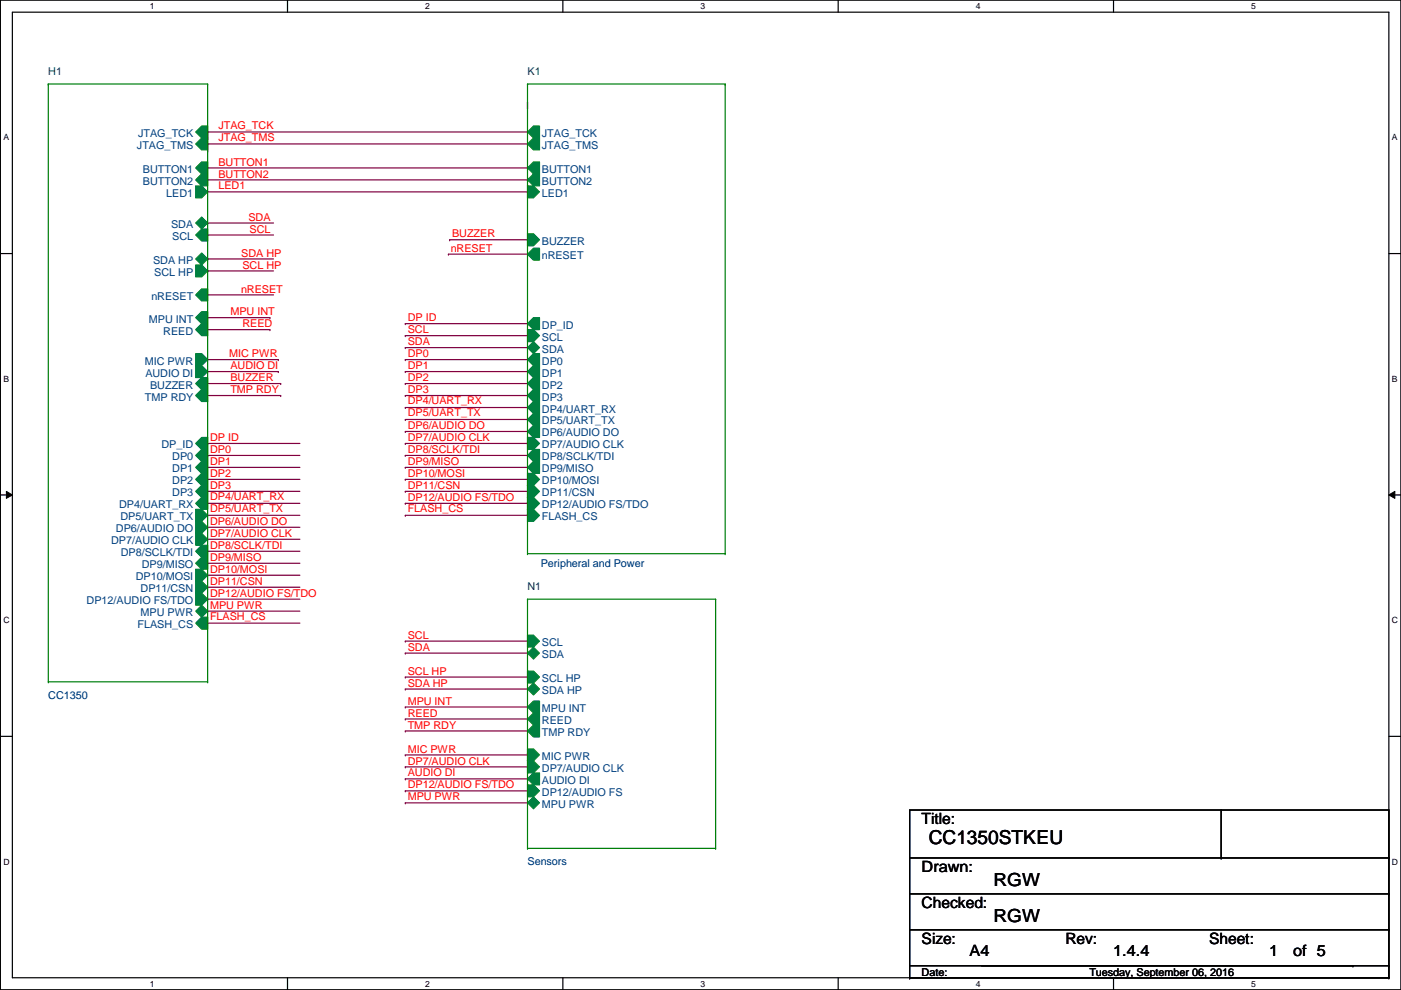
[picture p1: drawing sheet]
<svg xmlns="http://www.w3.org/2000/svg" width="297mm" height="210mm" viewBox="0 0 297 210" stroke-linecap="round" stroke-linejoin="round" font-family="sans-serif">
<path d="M.1 0h296.9v209.8h-296.9zM2.6 2.6h291.9v204.7h-291.9z" fill="none" stroke="#000" stroke-width=".25"/>
<g fill="#fff">
<path d="M31.8 .3h1v2h-1z"/>
<path d="M31.8 207.6h1v1.9h-1z"/>
</g>
<path d="M61 0v2.6M61 207.3v2.5" fill="none" stroke="#000" stroke-width=".25"/>
<g fill="#fff">
<path d="M90.1 .3h1v2h-1z"/>
<path d="M90.1 207.6h1v1.9h-1z"/>
</g>
<path d="M119.3 0v2.6M119.3 207.3v2.5" fill="none" stroke="#000" stroke-width=".25"/>
<g fill="#fff">
<path d="M148.5 .3h1v2h-1z"/>
<path d="M148.5 207.6h1v1.9h-1z"/>
</g>
<path d="M177.7 0v2.6M177.7 207.3v2.5" fill="none" stroke="#000" stroke-width=".25"/>
<g fill="#fff">
<path d="M206.9 .3h1v2h-1z"/>
<path d="M206.9 207.6h1v1.9h-1z"/>
</g>
<path d="M236.1 0v2.6M236.1 207.3v2.5" fill="none" stroke="#000" stroke-width=".25"/>
<g fill="#fff">
<path d="M265.3 .3h.9v2h-.9z"/>
<path d="M265.3 207.6h.9v1.9h-.9z"/>
<path d="M.7 28.2h1.2v1.9h-1.2z"/>
<path d="M295.1 28.2h1.2v1.9h-1.2z"/>
<path d="M.7 79.3h1.2v2h-1.2z"/>
<path d="M295.1 79.3h1.2v2h-1.2z"/>
</g>
<path d="M.1 53.8h2.5M294.5 53.8h2.5" fill="none" stroke="#000" stroke-width=".25"/>
<g fill="#fff">
<path d="M.7 130.5h1.3v2h-1.3z"/>
<path d="M295.1 130.5h1.3v2h-1.3z"/>
</g>
<path d="M.1 104.9h2.5M294.5 104.9h2.5" fill="none" stroke="#000" stroke-width=".25"/>
<path d="M1.4 104.2l1.2 .7-1.2 .8zM294.5 104.9l1.2-.7v1.5z" fill="#000"/>
<path d="M1.4 104.2l1.2 .7-1.2 .8zM294.5 104.9l1.2-.7v1.5z" fill="none" stroke="#000" stroke-width=".21"/>
<g fill="#fff">
<path d="M.7 181.7h1.3v2h-1.3z"/>
<path d="M295.1 181.7h1.3v2h-1.3z"/>
</g>
<g fill="none" stroke="#000" stroke-width=".25">
<path d="M.1 156.1h2.5M294.5 156.1h2.5M192.9 171.7h101.6v33.1h-101.6zM258.9 171.7v10.2M192.9 181.9h101.6M192.9 189.5h101.6M192.9 197.1h101.6M258.9 181.9h.1M294.5 181.9h.1M294.5 189.5h.1M294.5 197.1h.1M192.9 207.3h.1"/>
<path d="M192.9 204.8v2.5M192.9 207.3h101.6M208.1 204.8h78.7M286.8 204.8h.1M294.5 207.3h.1M294.5 204.8h.1M294.5 204.8v2.5"/>
</g>
<g fill="none" stroke="#800040" stroke-width=".25">
<path d="M44 29.5h.1M44 32h.1M44 35.6h67.8M44 38.1h67.8M111.8 28h.1M111.8 30.5h.1M111.8 35.6h.1M111.8 38.1h.1M111.8 22.9h.1M111.8 28h-67.8v1.5M111.8 30.5h-67.8v1.5M111.8 21.6v1.3"/>
<path d="M44 47.3h.1M44 49.8h.1M44 54.9h.1M44 57.4h.1M44 40.7h67.8M44 47.3h14M44 49.8h14M44 54.9h14M44 57.4h14M95.1 53.9h.1M95.1 53.9h16.7M95.3 50.8h.1"/>
<path d="M95.3 50.8h16.5M111.8 40.7h.1M44 62.5h.1M44 62.5h14M44 76.2h15M44 78.8h15M44 67.4h13.2M44 69.9h13.2M57.2 67.4h.1M57.2 69.9h.1M59 76.2h.1M59 78.8h.1"/>
<path d="M85.9 68.6h.1M85.9 71.2h.1M85.9 73.7h.1M85.9 76.2h.1M85.9 78.8h.1M85.9 68.6h25.9M85.9 71.2h25.9M85.9 73.7h25.9M85.9 76.2h25.9M85.9 78.8h25.9M44 94h.1M44 96.6h.1"/>
<path d="M44 99.1h.1M44 94h19.6M44 81.3h15.5M44 83.9h15.5M44 96.6h19.6M44 99.1h19.6M59.5 81.3h.1M59.5 83.9h.1M85.9 91.5h.1M85.9 94h.1M85.9 81.3h.1M85.9 83.9h.1"/>
<path d="M85.9 86.4h.1M85.9 88.9h.1M85.9 96.6h.1M85.9 99.1h.1M85.9 91.5h25.9M85.9 94h25.9M85.9 81.3h25.9M85.9 83.9h25.9M85.9 86.4h25.9M85.9 88.9h25.9M85.9 96.6h25.9M85.9 99.1h25.9"/>
<path d="M44 111.8h.1M44 114.3h.1M44 101.6h.1M44 104.2h.1M44 106.7h.1M44 109.3h.1M44 116.9h.1M44 119.4h.1M44 101.6h19.6M44 104.2h19.6M44 106.7h19.6M44 111.8h19.6"/>
<path d="M44 114.3h19.6M44 109.3h19.6M44 116.9h19.6M44 119.4h19.6M85.9 101.6h.1M85.9 104.2h.1M85.9 106.7h.1M85.9 109.3h.1M85.9 101.6h25.9M85.9 104.2h25.9M85.9 106.7h25.9M85.9 109.3h25.9"/>
<path d="M44 122h.1M44 124.5h.1M44 127h.1M44 129.6h.1M44 132.1h.1M44 122h19.6M44 124.5h19.6M44 127h19.6M44 129.6h19.6M44 132.1h19.6M85.9 135.9h.1M85.9 138.5h.1"/>
<path d="M85.9 135.9h25.9M85.9 138.5h25.9M85.9 143.6h.1M85.9 146.1h.1M85.9 149.9h.1M85.9 152.4h.1M85.9 155h.1M85.9 143.6h25.9M85.9 146.1h25.9M85.9 149.9h25.9M85.9 152.4h25.9M85.9 155h25.9"/>
<path d="M111.8 159.8h.1M111.8 159.8v.3h-25.9M85.9 160.1h.1M85.9 162.6h.1M85.9 165.1h.1M85.9 170.2h.1M85.9 167.7h.1M85.9 162.6h25.9M85.9 165.1h25.9M85.9 170.2h25.9M85.9 167.7h25.9"/>
</g>
<path d="M111.8 35.6l1.3-1.3h1.3v2.6h-1.3z" fill-rule="evenodd" fill="#008040"/>
<path d="M111.8 35.6l1.3-1.3h1.3v2.6h-1.3z" fill="none" stroke="#008040" stroke-width=".25"/>
<path d="M111.8 28l1.3-1.3h1.3v2.6h-1.3z" fill-rule="evenodd" fill="#008040"/>
<path d="M111.8 28l1.3-1.3h1.3v2.6h-1.3z" fill="none" stroke="#008040" stroke-width=".25"/>
<path d="M111.8 30.5l1.3-1.2h1.3v2.5h-1.3z" fill-rule="evenodd" fill="#008040"/>
<path d="M111.8 30.5l1.3-1.2h1.3v2.5h-1.3z" fill="none" stroke="#008040" stroke-width=".25"/>
<path d="M111.8 53.9l1.3-1.3h1.3v2.6h-1.3z" fill-rule="evenodd" fill="#008040"/>
<path d="M111.8 53.9l1.3-1.3h1.3v2.6h-1.3z" fill="none" stroke="#008040" stroke-width=".25"/>
<path d="M111.8 69.9h1.3l1.3 1.3-1.3 1.2h-1.3z" fill-rule="evenodd" fill="#008040"/>
<path d="M111.8 69.9h1.3l1.3 1.3-1.3 1.2h-1.3z" fill="none" stroke="#008040" stroke-width=".25"/>
<path d="M111.8 73.7l1.3-1.3 1.3 1.3-1.3 1.3z" fill="#008040"/>
<path d="M111.8 73.7l1.3-1.3 1.3 1.3-1.3 1.3z" fill="none" stroke="#008040" stroke-width=".25"/>
<path d="M111.8 108h1.3l1.3 1.3-1.3 1.2h-1.3z" fill-rule="evenodd" fill="#008040"/>
<path d="M111.8 108h1.3l1.3 1.3-1.3 1.2h-1.3z" fill="none" stroke="#008040" stroke-width=".25"/>
<path d="M111.8 39.4h1.3l1.3 1.3-1.3 1.3h-1.3z" fill-rule="evenodd" fill="#008040"/>
<path d="M111.8 39.4h1.3l1.3 1.3-1.3 1.3h-1.3z" fill="none" stroke="#008040" stroke-width=".25"/>
<path d="M111.8 86.4l1.3-1.3h1.3v2.6h-1.3z" fill-rule="evenodd" fill="#008040"/>
<path d="M111.8 86.4l1.3-1.3h1.3v2.6h-1.3z" fill="none" stroke="#008040" stroke-width=".25"/>
<path d="M111.8 76.2l1.3-1.2h1.3v2.5h-1.3z" fill-rule="evenodd" fill="#008040"/>
<path d="M111.8 76.2l1.3-1.2h1.3v2.5h-1.3z" fill="none" stroke="#008040" stroke-width=".25"/>
<path d="M111.8 78.8l1.3-1.3h1.3v2.6h-1.3z" fill-rule="evenodd" fill="#008040"/>
<path d="M111.8 78.8l1.3-1.3h1.3v2.6h-1.3z" fill="none" stroke="#008040" stroke-width=".25"/>
<path d="M111.8 81.3l1.3-1.2h1.3v2.5h-1.3z" fill-rule="evenodd" fill="#008040"/>
<path d="M111.8 81.3l1.3-1.2h1.3v2.5h-1.3z" fill="none" stroke="#008040" stroke-width=".25"/>
<path d="M111.8 83.9l1.3-1.3h1.3v2.5h-1.3z" fill-rule="evenodd" fill="#008040"/>
<path d="M111.8 83.9l1.3-1.3h1.3v2.5h-1.3z" fill="none" stroke="#008040" stroke-width=".25"/>
<path d="M111.8 100.4h1.3l1.3 1.2-1.3 1.3h-1.3z" fill-rule="evenodd" fill="#008040"/>
<path d="M111.8 100.4h1.3l1.3 1.2-1.3 1.3h-1.3z" fill="none" stroke="#008040" stroke-width=".25"/>
<path d="M111.8 105.5h1.3l1.3 1.2-1.3 1.3h-1.3z" fill-rule="evenodd" fill="#008040"/>
<path d="M111.8 105.5h1.3l1.3 1.2-1.3 1.3h-1.3z" fill="none" stroke="#008040" stroke-width=".25"/>
<path d="M111.8 91.5l1.3-1.3h1.3v2.6h-1.3z" fill-rule="evenodd" fill="#008040"/>
<path d="M111.8 91.5l1.3-1.3h1.3v2.6h-1.3z" fill="none" stroke="#008040" stroke-width=".25"/>
<path d="M111.8 102.9h1.3l1.3 1.3-1.3 1.3h-1.3z" fill-rule="evenodd" fill="#008040"/>
<path d="M111.8 102.9h1.3l1.3 1.3-1.3 1.3h-1.3z" fill="none" stroke="#008040" stroke-width=".25"/>
<path d="M111.8 99.1l1.3-1.3h1.3v2.6h-1.3z" fill-rule="evenodd" fill="#008040"/>
<path d="M111.8 99.1l1.3-1.3h1.3v2.6h-1.3z" fill="none" stroke="#008040" stroke-width=".25"/>
<path d="M111.8 38.1l1.3-1.2h1.3v2.5h-1.3z" fill-rule="evenodd" fill="#008040"/>
<path d="M111.8 38.1l1.3-1.2h1.3v2.5h-1.3z" fill="none" stroke="#008040" stroke-width=".25"/>
<path d="M111.8 88.9l1.3-1.2h1.3v2.5h-1.3z" fill-rule="evenodd" fill="#008040"/>
<path d="M111.8 88.9l1.3-1.2h1.3v2.5h-1.3z" fill="none" stroke="#008040" stroke-width=".25"/>
<path d="M111.8 96.6l1.3-1.3h1.3v2.5h-1.3z" fill-rule="evenodd" fill="#008040"/>
<path d="M111.8 96.6l1.3-1.3h1.3v2.5h-1.3z" fill="none" stroke="#008040" stroke-width=".25"/>
<path d="M111.8 92.8h1.3l1.3 1.2-1.3 1.3h-1.3z" fill-rule="evenodd" fill="#008040"/>
<path d="M111.8 92.8h1.3l1.3 1.2-1.3 1.3h-1.3z" fill="none" stroke="#008040" stroke-width=".25"/>
<path d="M111.8 49.6h1.3l1.3 1.2-1.3 1.3h-1.3z" fill-rule="evenodd" fill="#008040"/>
<path d="M111.8 49.6h1.3l1.3 1.2-1.3 1.3h-1.3z" fill="none" stroke="#008040" stroke-width=".25"/>
<path d="M111.8 68.6l1.3-1.2h1.3v2.5h-1.3z" fill-rule="evenodd" fill="#008040"/>
<path d="M111.8 68.6l1.3-1.2h1.3v2.5h-1.3z" fill="none" stroke="#008040" stroke-width=".25"/>
<path d="M111.8 17.8h.1M111.8 17.8h42M111.8 17.8v99.6M153.8 17.8h.1M153.8 17.8v99.6M111.8 117.4h.1M111.8 117.4h42M153.8 117.4h.1" fill="none" stroke="#008000" stroke-width=".25"/>
<path d="M111.8 134.7h1.3l1.3 1.2-1.3 1.3h-1.3z" fill-rule="evenodd" fill="#008040"/>
<path d="M111.8 134.7h1.3l1.3 1.2-1.3 1.3h-1.3z" fill="none" stroke="#008040" stroke-width=".25"/>
<path d="M111.8 138.5l1.3-1.3 1.3 1.3-1.3 1.2z" fill="#008040"/>
<path d="M111.8 138.5l1.3-1.3 1.3 1.3-1.3 1.2z" fill="none" stroke="#008040" stroke-width=".25"/>
<path d="M111.8 158.8h1.3l1.3 1.3-1.3 1.2h-1.3z" fill-rule="evenodd" fill="#008040"/>
<path d="M111.8 158.8h1.3l1.3 1.3-1.3 1.2h-1.3z" fill="none" stroke="#008040" stroke-width=".25"/>
<path d="M111.8 146.1l1.3-1.3 1.3 1.3-1.3 1.3z" fill="#008040"/>
<path d="M111.8 146.1l1.3-1.3 1.3 1.3-1.3 1.3z" fill="none" stroke="#008040" stroke-width=".25"/>
<path d="M111.8 142.3h1.3l1.3 1.3-1.3 1.2h-1.3z" fill-rule="evenodd" fill="#008040"/>
<path d="M111.8 142.3h1.3l1.3 1.3-1.3 1.2h-1.3z" fill="none" stroke="#008040" stroke-width=".25"/>
<path d="M111.8 170.2l1.3-1.2 1.3 1.2-1.3 1.3z" fill="#008040"/>
<path d="M111.8 170.2l1.3-1.2 1.3 1.2-1.3 1.3z" fill="none" stroke="#008040" stroke-width=".25"/>
<path d="M111.8 149.9l1.3-1.3h1.3v2.6h-1.3z" fill-rule="evenodd" fill="#008040"/>
<path d="M111.8 149.9l1.3-1.3h1.3v2.6h-1.3z" fill="none" stroke="#008040" stroke-width=".25"/>
<path d="M111.8 165.1l1.3-1.2h1.3v2.5h-1.3z" fill-rule="evenodd" fill="#008040"/>
<path d="M111.8 165.1l1.3-1.2h1.3v2.5h-1.3z" fill="none" stroke="#008040" stroke-width=".25"/>
<path d="M111.8 161.3h1.3l1.3 1.3-1.3 1.3h-1.3z" fill-rule="evenodd" fill="#008040"/>
<path d="M111.8 161.3h1.3l1.3 1.3-1.3 1.3h-1.3z" fill="none" stroke="#008040" stroke-width=".25"/>
<path d="M111.8 155l1.3-1.3h1.3v2.6h-1.3z" fill-rule="evenodd" fill="#008040"/>
<path d="M111.8 155l1.3-1.3h1.3v2.6h-1.3z" fill="none" stroke="#008040" stroke-width=".25"/>
<path d="M111.8 152.4l1.3-1.2h1.3v2.5h-1.3z" fill-rule="evenodd" fill="#008040"/>
<path d="M111.8 152.4l1.3-1.2h1.3v2.5h-1.3z" fill="none" stroke="#008040" stroke-width=".25"/>
<path d="M111.8 166.4h1.3l1.3 1.3-1.3 1.3h-1.3z" fill-rule="evenodd" fill="#008040"/>
<path d="M111.8 166.4h1.3l1.3 1.3-1.3 1.3h-1.3z" fill="none" stroke="#008040" stroke-width=".25"/>
<path d="M111.8 127h.1M111.8 127h39.9M111.8 127v52.9M151.7 127h.1M151.7 127v52.9M111.8 179.9h.1M111.8 179.9h39.9M151.7 179.9h.1" fill="none" stroke="#008000" stroke-width=".25"/>
<path d="M42.8 48.6h1.2v2.5h-1.2l-1.3-1.3z" fill-rule="evenodd" fill="#008040"/>
<path d="M42.8 48.6h1.2v2.5h-1.2l-1.3-1.3z" fill="none" stroke="#008040" stroke-width=".25"/>
<path d="M42.8 46l1.2 1.3-1.2 1.3-1.3-1.3z" fill="#008040"/>
<path d="M42.8 46l1.2 1.3-1.2 1.3-1.3-1.3z" fill="none" stroke="#008040" stroke-width=".25"/>
<path d="M42.8 53.6l1.2 1.3-1.2 1.3-1.3-1.3z" fill="#008040"/>
<path d="M42.8 53.6l1.2 1.3-1.2 1.3-1.3-1.3z" fill="none" stroke="#008040" stroke-width=".25"/>
<path d="M41.5 56.2h1.3l1.2 1.2-1.2 1.3h-1.3z" fill-rule="evenodd" fill="#008040"/>
<path d="M41.5 56.2h1.3l1.2 1.2-1.2 1.3h-1.3z" fill="none" stroke="#008040" stroke-width=".25"/>
<path d="M41.5 75h1.3l1.2 1.2-1.2 1.3h-1.3z" fill-rule="evenodd" fill="#008040"/>
<path d="M41.5 75h1.3l1.2 1.2-1.2 1.3h-1.3z" fill="none" stroke="#008040" stroke-width=".25"/>
<path d="M42.8 26.7h1.2v2.6h-1.2l-1.3-1.3z" fill-rule="evenodd" fill="#008040"/>
<path d="M42.8 26.7h1.2v2.6h-1.2l-1.3-1.3z" fill="none" stroke="#008040" stroke-width=".25"/>
<path d="M42.8 29.3h1.2v2.5h-1.2l-1.3-1.3z" fill-rule="evenodd" fill="#008040"/>
<path d="M42.8 29.3h1.2v2.5h-1.2l-1.3-1.3z" fill="none" stroke="#008040" stroke-width=".25"/>
<path d="M42.8 61.3h1.2v2.5h-1.2l-1.3-1.3z" fill-rule="evenodd" fill="#008040"/>
<path d="M42.8 61.3h1.2v2.5h-1.2l-1.3-1.3z" fill="none" stroke="#008040" stroke-width=".25"/>
<path d="M42.8 130.9h1.2v2.5h-1.2l-1.3-1.3z" fill-rule="evenodd" fill="#008040"/>
<path d="M42.8 130.9h1.2v2.5h-1.2l-1.3-1.3z" fill="none" stroke="#008040" stroke-width=".25"/>
<path d="M42.8 34.3h1.2v2.6h-1.2l-1.3-1.3z" fill-rule="evenodd" fill="#008040"/>
<path d="M42.8 34.3h1.2v2.6h-1.2l-1.3-1.3z" fill="none" stroke="#008040" stroke-width=".25"/>
<path d="M41.5 39.4h1.3l1.2 1.3-1.2 1.3h-1.3z" fill-rule="evenodd" fill="#008040"/>
<path d="M41.5 39.4h1.3l1.2 1.3-1.2 1.3h-1.3z" fill="none" stroke="#008040" stroke-width=".25"/>
<path d="M42.8 128.3l1.2 1.3-1.2 1.3-1.3-1.3z" fill="#008040"/>
<path d="M42.8 128.3l1.2 1.3-1.2 1.3-1.3-1.3z" fill="none" stroke="#008040" stroke-width=".25"/>
<path d="M42.8 95.3h1.2v2.5h-1.2l-1.3-1.2z" fill-rule="evenodd" fill="#008040"/>
<path d="M42.8 95.3h1.2v2.5h-1.2l-1.3-1.2z" fill="none" stroke="#008040" stroke-width=".25"/>
<path d="M42.8 105.5h1.2v2.5h-1.2l-1.3-1.3z" fill-rule="evenodd" fill="#008040"/>
<path d="M42.8 105.5h1.2v2.5h-1.2l-1.3-1.3z" fill="none" stroke="#008040" stroke-width=".25"/>
<path d="M42.8 97.8h1.2v2.6h-1.2l-1.3-1.3z" fill-rule="evenodd" fill="#008040"/>
<path d="M42.8 97.8h1.2v2.6h-1.2l-1.3-1.3z" fill="none" stroke="#008040" stroke-width=".25"/>
<path d="M42.8 68.6h1.2v2.6h-1.2l-1.3-1.3z" fill-rule="evenodd" fill="#008040"/>
<path d="M42.8 68.6h1.2v2.6h-1.2l-1.3-1.3z" fill="none" stroke="#008040" stroke-width=".25"/>
<path d="M42.8 100.4h1.2v2.5h-1.2l-1.3-1.3z" fill-rule="evenodd" fill="#008040"/>
<path d="M42.8 100.4h1.2v2.5h-1.2l-1.3-1.3z" fill="none" stroke="#008040" stroke-width=".25"/>
<path d="M42.8 66.1h1.2v2.5h-1.2l-1.3-1.2z" fill-rule="evenodd" fill="#008040"/>
<path d="M42.8 66.1h1.2v2.5h-1.2l-1.3-1.2z" fill="none" stroke="#008040" stroke-width=".25"/>
<path d="M42.8 102.9h1.2v2.6h-1.2l-1.3-1.3z" fill-rule="evenodd" fill="#008040"/>
<path d="M42.8 102.9h1.2v2.6h-1.2l-1.3-1.3z" fill="none" stroke="#008040" stroke-width=".25"/>
<path d="M41.5 120.7h1.3l1.2 1.3-1.2 1.2h-1.3z" fill-rule="evenodd" fill="#008040"/>
<path d="M41.5 120.7h1.3l1.2 1.3-1.2 1.2h-1.3z" fill="none" stroke="#008040" stroke-width=".25"/>
<path d="M41.5 125.8h1.3l1.2 1.2-1.2 1.3h-1.3z" fill-rule="evenodd" fill="#008040"/>
<path d="M41.5 125.8h1.3l1.2 1.2-1.2 1.3h-1.3z" fill="none" stroke="#008040" stroke-width=".25"/>
<path d="M41.5 110.5h1.3l1.2 1.3-1.2 1.3h-1.3z" fill-rule="evenodd" fill="#008040"/>
<path d="M41.5 110.5h1.3l1.2 1.3-1.2 1.3h-1.3z" fill="none" stroke="#008040" stroke-width=".25"/>
<path d="M41.5 123.2h1.3l1.2 1.3-1.2 1.3h-1.3z" fill-rule="evenodd" fill="#008040"/>
<path d="M41.5 123.2h1.3l1.2 1.3-1.2 1.3h-1.3z" fill="none" stroke="#008040" stroke-width=".25"/>
<path d="M42.8 118.2h1.2v2.5h-1.2l-1.3-1.3z" fill-rule="evenodd" fill="#008040"/>
<path d="M42.8 118.2h1.2v2.5h-1.2l-1.3-1.3z" fill="none" stroke="#008040" stroke-width=".25"/>
<path d="M42.8 92.8h1.2v2.5h-1.2l-1.3-1.3z" fill-rule="evenodd" fill="#008040"/>
<path d="M42.8 92.8h1.2v2.5h-1.2l-1.3-1.3z" fill="none" stroke="#008040" stroke-width=".25"/>
<path d="M42.8 80.1h1.2v2.5h-1.2l-1.3-1.3z" fill-rule="evenodd" fill="#008040"/>
<path d="M42.8 80.1h1.2v2.5h-1.2l-1.3-1.3z" fill="none" stroke="#008040" stroke-width=".25"/>
<path d="M42.8 115.6h1.2v2.6h-1.2l-1.3-1.3z" fill-rule="evenodd" fill="#008040"/>
<path d="M42.8 115.6h1.2v2.6h-1.2l-1.3-1.3z" fill="none" stroke="#008040" stroke-width=".25"/>
<path d="M41.5 113.1h1.3l1.2 1.2-1.2 1.3h-1.3z" fill-rule="evenodd" fill="#008040"/>
<path d="M41.5 113.1h1.3l1.2 1.2-1.2 1.3h-1.3z" fill="none" stroke="#008040" stroke-width=".25"/>
<path d="M42.8 36.9h1.2v2.5h-1.2l-1.3-1.3z" fill-rule="evenodd" fill="#008040"/>
<path d="M42.8 36.9h1.2v2.5h-1.2l-1.3-1.3z" fill="none" stroke="#008040" stroke-width=".25"/>
<path d="M41.5 108h1.3l1.2 1.3-1.2 1.2h-1.3z" fill-rule="evenodd" fill="#008040"/>
<path d="M41.5 108h1.3l1.2 1.3-1.2 1.2h-1.3z" fill="none" stroke="#008040" stroke-width=".25"/>
<path d="M41.5 77.5h1.3l1.2 1.3-1.2 1.3h-1.3z" fill-rule="evenodd" fill="#008040"/>
<path d="M41.5 77.5h1.3l1.2 1.3-1.2 1.3h-1.3z" fill="none" stroke="#008040" stroke-width=".25"/>
<path d="M42.8 82.6h1.2v2.5h-1.2l-1.3-1.2z" fill-rule="evenodd" fill="#008040"/>
<path d="M42.8 82.6h1.2v2.5h-1.2l-1.3-1.2z" fill="none" stroke="#008040" stroke-width=".25"/>
<path d="M10.2 17.8h.1M10.2 17.8h33.8M10.2 17.8v126.8M44 17.8h.1M44 17.8v126.8M10.2 144.6h.1M10.2 144.6h33.8M44 144.6h.1" fill="none" stroke="#008000" stroke-width=".25"/>
<text font-size="4.1" x="196.9" y="178.9">CC1350STKEU</text>
<g font-size="3.8">
<text x="210.6" y="187.8">RGW</text>
<text x="210.6" y="195.5">RGW</text>
</g>
<g font-size="3.3">
<text x="195.4" y="174.7">Title:</text>
<text x="195.4" y="184.9">Drawn:</text>
<text x="195.4" y="192.5">Checked:</text>
<text x="195.4" y="200.1">Size:</text>
<text x="205.6" y="202.6">A4</text>
<text x="225.9" y="200.1">Rev:</text>
<text x="236" y="202.6">1.4.4</text>
<text x="256.4" y="200.1">Sheet:</text>
<text x="269.1" y="202.6">1</text>
<text x="274.1" y="202.6">of 5</text>
</g>
<g font-size="2.3" fill="#004040">
<text x="10.2" y="15.8">H1</text>
<text x="111.8" y="15.8">K1</text>
<text x="111.8" y="125.1">N1</text>
</g>
<g font-size="2.3" fill="#004080">
<text x="29.3" y="29">JTAG_TCK</text>
<text x="114.9" y="29">JTAG_TCK</text>
<text x="29" y="31.6">JTAG_TMS</text>
<text x="114.9" y="31.6">JTAG_TMS</text>
<text x="30.3" y="36.7">BUTTON1</text>
<text x="30.3" y="39.2">BUTTON2</text>
<text x="35.3" y="41.7">LED1</text>
<text x="114.9" y="36.7">BUTTON1</text>
<text x="114.9" y="41.7">LED1</text>
<text x="114.9" y="39.2">BUTTON2</text>
<text x="36.3" y="48.3">SDA</text>
<text x="36.5" y="50.9">SCL</text>
<text x="114.9" y="51.9">BUZZER</text>
<text x="32.5" y="56">SDA HP</text>
<text x="32.7" y="58.5">SCL HP</text>
<text x="114.9" y="54.9">nRESET</text>
<text x="32.1" y="63.6">nRESET</text>
<text x="31.6" y="68.4">MPU INT</text>
<text x="34.6" y="71">REED</text>
<text x="114.9" y="69.7">DP_ID</text>
<text x="30.7" y="77.3">MIC PWR</text>
<text x="114.9" y="72.2">SCL</text>
<text x="114.9" y="74.8">SDA</text>
<text x="114.9" y="77.3">DP0</text>
<text x="30.8" y="79.8">AUDIO DI</text>
<text x="31.8" y="82.4">BUZZER</text>
<text x="114.9" y="79.8">DP1</text>
<text x="114.9" y="82.4">DP2</text>
<text x="30.7" y="84.9">TMP RDY</text>
<text x="114.9" y="87.5">DP4/UART_RX</text>
<text x="114.9" y="84.9">DP3</text>
<text x="34.2" y="95.1">DP_ID</text>
<text x="114.9" y="92.5">DP6/AUDIO DO</text>
<text x="114.9" y="90">DP5/UART_TX</text>
<text x="114.9" y="95.1">DP7/AUDIO CLK</text>
<text x="36.5" y="97.6">DP0</text>
<text x="36.5" y="100.2">DP1</text>
<text x="114.9" y="100.2">DP9/MISO</text>
<text x="114.9" y="97.6">DP8/SCLK/TDI</text>
<text x="25.3" y="107.8">DP4/UART_RX</text>
<text x="36.5" y="102.7">DP2</text>
<text x="36.5" y="105.2">DP3</text>
<text x="114.9" y="102.7">DP10/MOSI</text>
<text x="114.9" y="107.8">DP12/AUDIO FS/TDO</text>
<text x="114.9" y="105.2">DP11/CSN</text>
<text x="24.6" y="112.9">DP6/AUDIO DO</text>
<text x="25.5" y="110.3">DP5/UART_TX</text>
<text x="114.9" y="110.3">FLASH_CS</text>
<text x="23.6" y="115.4">DP7/AUDIO CLK</text>
<text x="25.6" y="117.9">DP8/SCLK/TDI</text>
<text x="28.8" y="123">DP10/MOSI</text>
<text x="29.8" y="125.6">DP11/CSN</text>
<text x="30.1" y="120.5">DP9/MISO</text>
<text x="18.4" y="128.1">DP12/AUDIO FS/TDO</text>
<text x="29.8" y="130.6">MPU PWR</text>
<text x="29.2" y="133.2">FLASH_CS</text>
<text x="114.9" y="137">SCL</text>
<text x="114.9" y="139.5">SDA</text>
<text x="114.9" y="147.2">SDA HP</text>
<text x="114.9" y="144.6">SCL HP</text>
<text x="114.9" y="151">MPU INT</text>
<text x="114.9" y="153.5">REED</text>
<text x="114.9" y="161.1">MIC PWR</text>
<text x="114.9" y="156">TMP RDY</text>
<text x="114.9" y="166.2">AUDIO DI</text>
<text x="114.9" y="163.7">DP7/AUDIO CLK</text>
<text x="114.9" y="171.3">MPU PWR</text>
<text x="114.9" y="168.7">DP12/AUDIO FS</text>
</g>
<g font-size="2.3" fill="#f00">
<text x="46.3" y="27.3">JTAG_TCK</text>
<text x="46.3" y="29.8">JTAG_TMS</text>
<text x="46.3" y="35.1">BUTTON1</text>
<text x="46.3" y="40.2">LED1</text>
<text x="46.3" y="37.6">BUTTON2</text>
<text x="52.7" y="46.8">SDA</text>
<text x="52.9" y="49.3">SCL</text>
<text x="95.6" y="53.4">nRESET</text>
<text x="95.8" y="50.3">BUZZER</text>
<text x="51.1" y="54.4">SDA HP</text>
<text x="51.4" y="56.9">SCL HP</text>
<text x="51.1" y="62">nRESET</text>
<text x="48.8" y="66.8">MPU INT</text>
<text x="51.4" y="69.4">REED</text>
<text x="86.4" y="68.1">DP ID</text>
<text x="86.4" y="70.7">SCL</text>
<text x="48.6" y="75.7">MIC PWR</text>
<text x="86.4" y="73.2">SDA</text>
<text x="86.4" y="75.7">DP0</text>
<text x="48.8" y="78.3">AUDIO DI</text>
<text x="48.8" y="80.8">BUZZER</text>
<text x="48.8" y="83.4">TMP RDY</text>
<text x="86.4" y="78.3">DP1</text>
<text x="86.4" y="80.8">DP2</text>
<text x="86.4" y="83.4">DP3</text>
<text x="86.4" y="85.7">DP4/UART_RX</text>
<text x="86.4" y="88.2">DP5/UART_TX</text>
<text x="44.5" y="93.5">DP ID</text>
<text x="86.4" y="91">DP6/AUDIO DO</text>
<text x="86.4" y="93.5">DP7/AUDIO CLK</text>
<text x="44.5" y="96.1">DP0</text>
<text x="44.5" y="98.6">DP1</text>
<text x="44.5" y="101.1">DP2</text>
<text x="86.4" y="96.1">DP8/SCLK/TDI</text>
<text x="86.4" y="98.6">DP9/MISO</text>
<text x="86.4" y="101.1">DP10/MOSI</text>
<text x="44.5" y="103.7">DP3</text>
<text x="44.5" y="106">DP4/UART_RX</text>
<text x="86.4" y="103.7">DP11/CSN</text>
<text x="86.4" y="106.2">DP12/AUDIO FS/TDO</text>
<text x="44.5" y="111.3">DP6/AUDIO DO</text>
<text x="44.5" y="113.8">DP7/AUDIO CLK</text>
<text x="44.5" y="108.5">DP5/UART_TX</text>
<text x="86.4" y="108.5">FLASH_CS</text>
<text x="44.5" y="116.4">DP8/SCLK/TDI</text>
<text x="44.5" y="118.9">DP9/MISO</text>
<text x="44.5" y="121.5">DP10/MOSI</text>
<text x="44.5" y="124">DP11/CSN</text>
<text x="44.5" y="126.5">DP12/AUDIO FS/TDO</text>
<text x="44.5" y="129.1">MPU PWR</text>
<text x="44.5" y="131.4">FLASH_CS</text>
<text x="86.4" y="135.4">SCL</text>
<text x="86.4" y="138">SDA</text>
<text x="86.4" y="143">SCL HP</text>
<text x="86.4" y="145.6">SDA HP</text>
<text x="86.4" y="149.4">MPU INT</text>
<text x="86.4" y="151.9">REED</text>
<text x="86.4" y="154.5">TMP RDY</text>
<text x="86.4" y="159.6">MIC PWR</text>
<text x="86.4" y="162.1">DP7/AUDIO CLK</text>
<text x="86.4" y="164.6">AUDIO DI</text>
<text x="86.4" y="167.2">DP12/AUDIO FS/TDO</text>
<text x="86.4" y="169.7">MPU PWR</text>
</g>
<g font-size="2.3" fill="#000080">
<text x="114.6" y="120.2">Peripheral and Power</text>
<text x="10.2" y="148.2">CC1350</text>
<text x="111.8" y="183.5">Sensors</text>
</g>
<g font-size="2.3">
<text x="195.4" y="206.8">Date:</text>
<text x="231" y="206.8">Tuesday, September 06, 2016</text>
</g>
<g font-size="1.8">
<text x="31.8" y="1.9">1</text>
<text x="90.1" y="1.9">2</text>
<text x="148.5" y="1.9">3</text>
<text x="206.9" y="1.9">4</text>
<text x="265.3" y="1.9">5</text>
<text x=".7" y="29.8">A</text>
<text x="295.1" y="29.8">A</text>
<text x=".7" y="80.9">B</text>
<text x="295.1" y="80.9">B</text>
<text x=".7" y="132.1">C</text>
<text x="295.1" y="132.1">C</text>
<text x=".7" y="183.3">D</text>
<text x="295.1" y="183.3">D</text>
<text x="31.8" y="209.2">1</text>
<text x="90.1" y="209.2">2</text>
<text x="148.5" y="209.2">3</text>
<text x="206.9" y="209.2">4</text>
<text x="265.3" y="209.2">5</text>
</g>
</svg>
